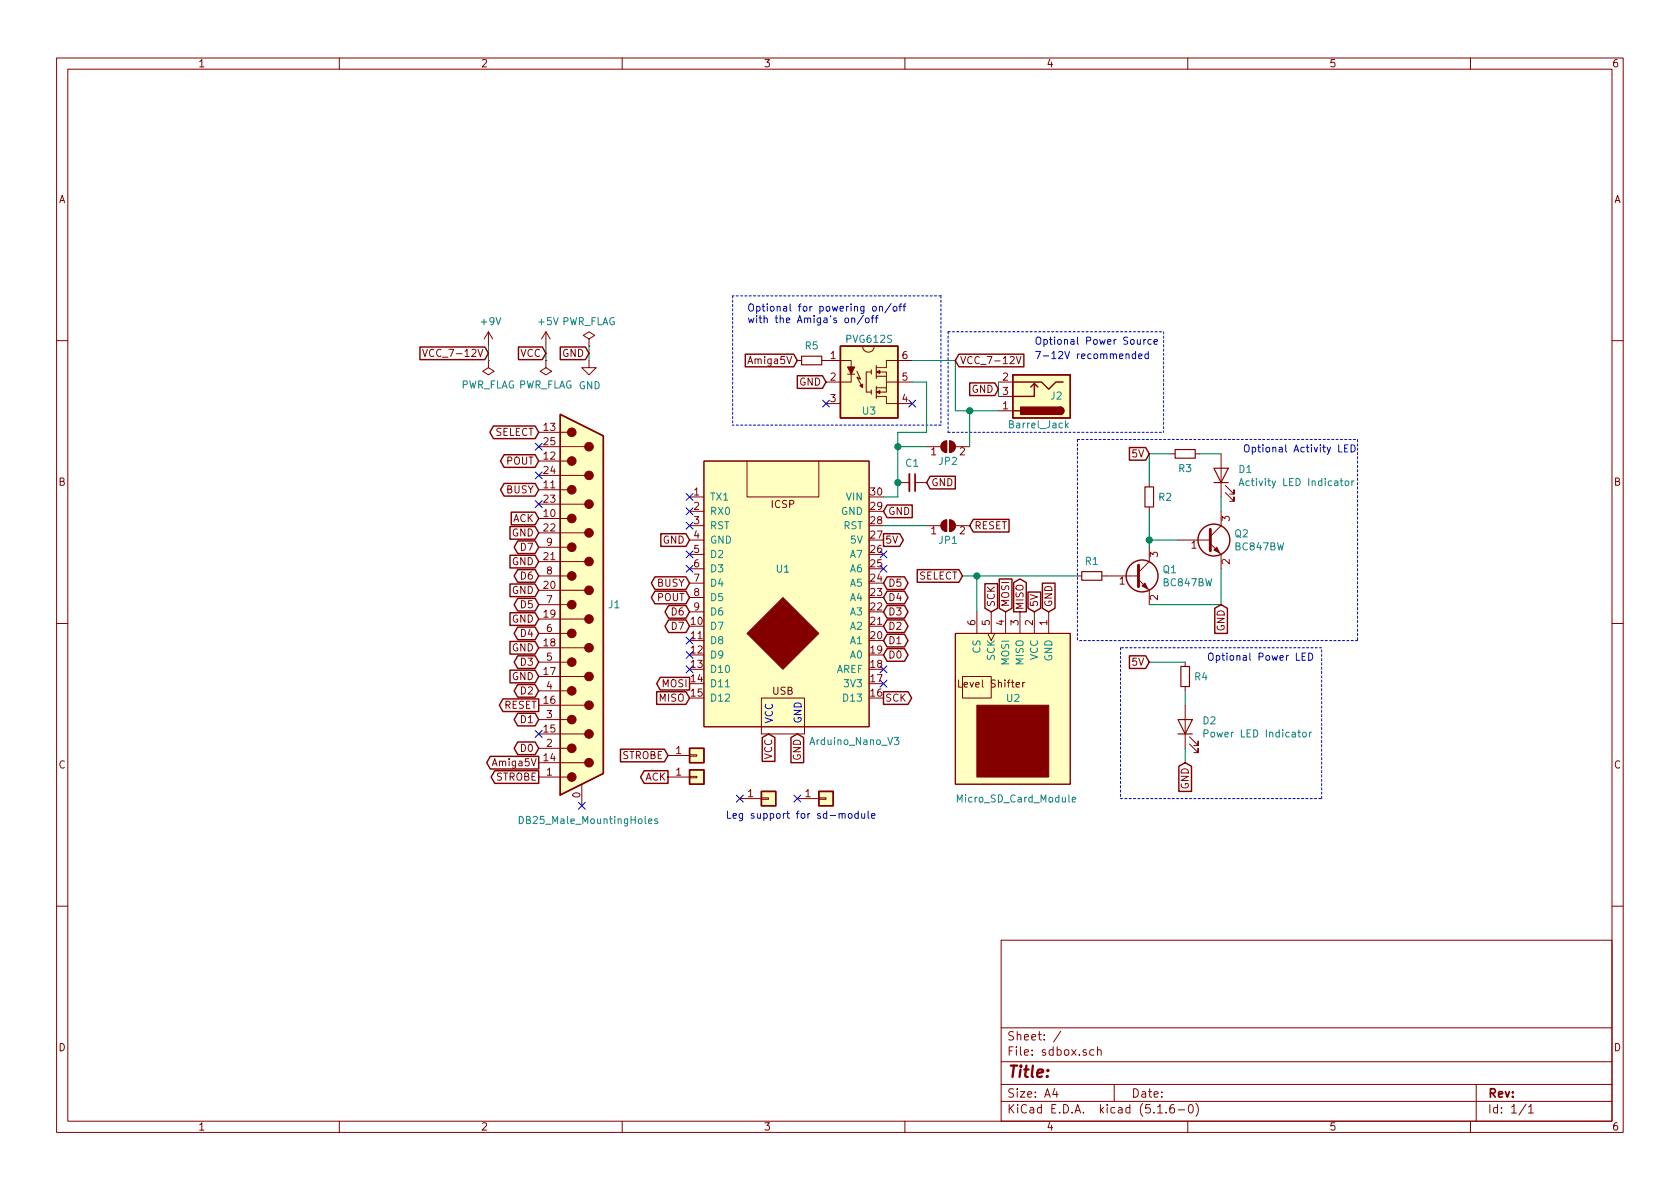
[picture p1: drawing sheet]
<svg xmlns="http://www.w3.org/2000/svg" width="297mm" height="210mm" viewBox="0 0 297 210" stroke-linecap="round" stroke-linejoin="round" font-family="sans-serif">
<g fill="none" stroke="#840000" stroke-width=".18">
<path d="M10 10.3h277v189.9h-277zM12 12.2h273v186.1h-273zM60 10.3v1.9M110 10.3v1.9M160 10.3v1.9M210 10.3v1.9M260 10.3v1.9M86.4 58.7l-.8 1.2M86.4 58.7v2.5M86.4 58.7l.7 1.2M96.5 58.7l-.7 1.2M96.5 58.7v2.5"/>
<path d="M96.5 58.7l.8 1.2M104.1 59.9l1.1-.6-1.1-.6-1 .6 1 .6v1.3M10 60.2h2M74.7 61.8l.4 1.2 .5-1.2M86.4 63.7v1.3l1 .7-1 .6-1.1-.6 1.1-.7M86.4 63.7h.1M95.2 79h8.2M95.2 76.4h5.1M96.5 63.7v1.3l1 .7-1 .6-1-.6 1-.7M96.5 63.7h.1M104.1 61.2h.1M104.1 63.7v1.3h1.3l-1.3 1.3-1.2-1.3h1.2"/>
<path d="M141 63.7h.7M145.3 63.7h5.2v3.9h-4.5M146 71.4h2.6M149.9 66.2h1.2M151.5 65.7l.6 1.4-.6-.4 .9 1.6M152.5 61.2a1.02 1.02 0 0 0 1 1.1 1.02 1.02 0 0 0 1.1-1M154.1 65.8h-.9v3.5h.9M154.1 65.4v.8M154.1 69v.7M154.9 65.8h1.8v3.5h-1.8M154.9 70.1h1.8v1.3h4.6M154.9 68.6h1.8"/>
<path d="M154.9 66.5h1.8M154.9 64.6v2.3M154.9 68.3v2.2M156.7 67.6h4.6M161.3 63.7h-4.6v1.3h-1.8M163.8 79h2.6M166.6 78.3l.4-.3h.4v2a1.03 1.03 0 0 1-.9-.6 1.03 1.03 0 0 1 .1-1.1zM167.9 78a1.02 1.02 0 0 1 1 1 1.02 1.02 0 0 1-1 1zM168.9 79h2.5M176.5 67.6h2.6M176.5 72.6h2.6M176.5 70.1h2.6"/>
<path d="M179.7 63l.4 1.3 .4-1.3M285 60.2h2M95.2 99.3h8.2M95.2 96.8h5.1M95.2 94.2h8.2M95.2 91.7h5.1M95.2 89.1h8.2M95.2 86.6h5.1M95.2 84.1h8.2M95.2 81.5h5.1M121.9 87.9h2.6M121.9 90.4h2.6"/>
<path d="M121.9 93h2.6M121.9 95.5h2.6M121.9 98h2.6M124.5 81.5h29.2v47h-29.2zM132.1 81.5v6.4h12.7v-6.4M158.7 85.3h2.1M161.8 85.3h2M163.8 93h2.6M166.6 92.3l.4-.3 .4-.1v2.1a1.03 1.03 0 0 1-.9-.6 1.03 1.03 0 0 1 .1-1.1zM167.9 91.9a1.02 1.02 0 0 1 1 1.1 1.02 1.02 0 0 1-1 1zM168.9 93h2.5M203.2 85.3v.8"/>
<path d="M203.2 89.7v.7M203.2 96.8v2.5l-1.9 1.9M207 80.3h.8M208.3 95.5h5.7M211.3 80.3h.8M214 96.1l1.9 1.9v2.6M215.9 80.3v7.6M215.9 90.4v2.6l-1.9 1.9M216.7 87.1l1.5 1.5v-.7v.7h-.8M216.7 85.8l1.5 1.6v-.8v.8h-.8M10 110.3h2M95.2 119.6h8.2"/>
<path d="M95.2 117.1h5.1M95.2 114.5h8.2M95.2 112h5.1M95.2 109.5h8.2M95.2 106.9h5.1M95.2 104.4h8.2M95.2 101.8h5.1M121.9 100.6h2.6M121.9 103.1h2.6M121.9 105.7h2.6M121.9 108.2h2.6M168.9 112h20.3v26.7h-20.3z"/>
<path d="M170.2 119.6h5.1v3.8h-5.1zM172.7 108.2v3.8M174.6 112l.7 1.3 .6-1.3M175.3 108.2v3.8M177.8 108.2v3.8M180.3 108.2v3.8M182.9 108.2v3.8M185.4 108.2v3.8M190.5 101.8h.8M194.8 101.8h6.5M201.3 102.5l1.9 1.9v2.5M209.5 117.1v.8"/>
<path d="M285 110.3h2M95.2 137.4h5.1M95.2 134.9h8.2M95.2 132.3h5.1M95.2 129.8h8.2M95.2 127.2h5.1M95.2 124.7h8.2M95.2 122.2h5.1M102.9 138.7v3.8M118.1 137.4h3.8M118.1 133.6h3.8M121.9 137.3h1.3v.2h-1.3z"/>
<path d="M121.9 133.5h1.3v.2h-1.3zM134.6 123.4h7.6v6.4h-7.6zM180.8 120.7v.8M181.2 120.7h-.3l-.1 .2M209.5 121.4v.8M209.5 124.7v7.6M210.3 131.6l1.5 1.5v-.8v.8h-.7M210.3 130.3l1.5 1.5v-.7v.7h-.7M130.8 141.2h3.8M134.6 141.1h1.3v.2h-1.3zM141 141.2h3.8M144.8 141.1h1.2v.2h-1.2z"/>
<path d="M10 160.2h2M177 166.3h108v32h-108zM285 160.2h2M60 198.3v1.9M110 198.3v1.9M160 198.3v1.9M177 194.8h108M177 191.8h108M177 187.8h108M177 181.8h108M186.5 192.5l-.4 1h1M186.8 193v1"/>
<path d="M187.6 182.3l-1.3 2M193.4 185.7l-.4-.1-.3 .3 .1 .6 .2 .1 .4-.1M194.1 185.7l.2-.1 .3 .1 .1 .9M194.1 185.1v1.5M197 191.8v3M204.7 196.8h.8M206.2 196.7v.1M207.5 195.3a.59 .59 0 0 0-.7 .7v.5l.2 .2 .4 .1 .2-.1 .1-.5-.2-.2-.4-.1-.3 .3M208.3 196.3h1.2M210 198.3v1.9M210.3 195.4l.2-.1a.8 .8 0 0 1 .5 .8 .8 .8 0 0 1-.5 .7 1 1 0 0 1-.2-1.4zM211.5 195.1a1.71 1.71 0 0 1 0 2.3"/>
<path d="M260 198.3v1.9M261 191.8v6.5M269.8 195.2l-1.2 2M270.3 195.8l.4-.5v1.5M270.3 196.8h.8"/>
</g>
<path d="M160.8 83.8v3.1" fill="none" stroke="#840000" stroke-width=".33"/>
<path d="M161.8 83.8v3.1" fill="none" stroke="#840000" stroke-width=".3"/>
<g fill="#ffffc2" stroke="#ffffc2" stroke-width=".18">
<path d="M99.1 73.3l7.6 3.8v59.7l-7.6 3.8z"/>
<path d="M124.5 81.5h29.2v47h-29.2z"/>
<path d="M168.9 112h20.3v26.7h-20.3z"/>
<path d="M148.6 61.2h10.1v12.7h-10.1z"/>
<path d="M144.8 139.9h2.5v2.6h-2.5z"/>
<path d="M134.6 139.9h2.6v2.6h-2.6z"/>
<path d="M121.9 136.1h2.6v2.6h-2.6z"/>
<path d="M121.9 132.3h2.6v2.6h-2.6z"/>
<path d="M179.1 66.3h10.1v7.6h-10.1z"/>
</g>
<g fill="none" stroke="#840000" stroke-width=".25">
<path d="M74.2 61.4h11.5l.7 1.1-.7 1.1h-11.5zM87.2 75.3h7.4l.6 1.1-.6 1.2h-7.4l-.6-1.2zM91.7 61.4h4.2l.6 1.1-.6 1.1h-4.2zM99.1 73.3l7.6 3.8v59.7l-7.6 3.8zM99.1 61.4h4.4l.6 1.1-.6 1.1h-4.4zM131.8 62.6h8.5l.7 1.1-.7 1.2h-8.5zM141 66.4h4.4l.6 1.2-.6 1.1h-4.4zM148.6 61.2h10.1v12.7h-10.1zM169.5 62.6h11.5v2.3h-11.5l-.6-1.2zM171.4 67.7h4.5l.6 1.1-.6 1.1h-4.5zM179.1 66.3h10.1v7.6h-10.1zM179.1 67.6h5l1.3 1.2 1.3-1.2h1.3"/>
<path d="M179.1 72.6h1.2M182.9 67.8l-.7 .6M183.5 68.4l-.6-.6v2.3h-3.8M187.5 72a.63 .63 0 0 1 .6 .6 .63 .63 0 0 1-.6 .7M199.7 79.1h2.9l.6 1.2-.6 1.1h-2.9zM89.1 85.5h5.5l.6 1.1-.6 1.1h-5.5l-.6-1.1zM89.1 80.4h5.5l.6 1.1-.6 1.1h-5.5l-.6-1.1zM90.2 93.1h4.4l.6 1.1-.6 1.1h-4.4zM90.2 98.2h4.4l.6 1.1-.6 1.1h-4.4zM90.4 90.6h4.2l.6 1.1-.6 1.1h-4.2zM91.5 95.7h3.1l.6 1.1-.6 1.1h-3.1l-.6-1.1zM116.8 94.4h4.5l.6 1.1-.6 1.1h-4.5z"/>
<path d="M156.2 94.4h2.9l.6 1.1-.6 1.1h-2.9zM156.8 89.3h4.5v2.2h-4.5l-.6-1.1zM164.5 84.2h4.4v2.3h-4.4l-.7-1.2zM172.1 91.8h6.3v2.3h-6.3l-.7-1.1zM90.2 118.5h4.4l.6 1.1-.6 1.1h-4.4zM90.2 113.4h4.4l.6 1.1-.6 1.2h-4.4zM90.2 108.4h4.4l.6 1.1-.6 1.1h-4.4zM90.2 103.3h4.4l.6 1.1-.6 1.1h-4.4zM91.5 116h3.1l.6 1.1-.6 1.1h-3.1l-.6-1.1zM91.5 110.9h3.1l.6 1.1-.6 1.1h-3.1l-.6-1.1zM91.5 105.8h3.1l.6 1.1-.6 1.1h-3.1l-.6-1.1zM91.5 100.7h3.1l.6 1.1-.6 1.2h-3.1l-.6-1.2z"/>
<path d="M115.8 104.5h5.5l.6 1.2-.6 1.1h-5.5l-.6-1.1zM115.8 102h5.5l.6 1.1-.6 1.1h-5.5l-.6-1.1zM116.7 119.8h5.2v2.2h-5.2l-.6-1.1zM118.2 109.6h3.1l.6 1.1-.6 1.2h-3.1l-.6-1.2zM118.2 107.1h3.1l.6 1.1-.6 1.1h-3.1l-.6-1.1zM156.8 102h3.1l.7 1.1-.7 1.1h-3.1l-.6-1.1zM156.8 104.5h3.1l.7 1.2-.7 1.1h-3.1l-.6-1.1zM156.8 107.1h3.1l.7 1.1-.7 1.1h-3.1l-.6-1.1zM156.8 109.6h3.1l.7 1.1-.7 1.2h-3.1l-.6-1.2zM156.8 112.2h3.1l.7 1.1-.7 1.1h-3.1l-.6-1.1zM156.8 114.7h3.1l.7 1.1-.7 1.1h-3.1l-.6-1.1zM162.2 100.7h7.3l.7 1.1-.7 1.2h-7.3z"/>
<path d="M174.1 103.2h2.3v4.4l-1.1 .6-1.2-.6zM176.7 102.4h2.2v5.2l-1.1 .6-1.1-.6zM179.2 103l1.1-.6 1.2 .6v5.2h-2.3zM181.8 104.7h2.2v2.9l-1.1 .6-1.1-.6zM184.3 103.1h2.2v4.5l-1.1 .6-1.1-.6zM199.7 116h2.9l.6 1.1-.6 1.1h-2.9zM214.8 107.6l1.1-.7 1.1 .7v4.4h-2.2zM86.7 133.8h8.5v2.2h-8.5l-.6-1.1zM87.5 136.3h7.7v2.2h-7.7l-.7-1.1zM88.9 123.6h6.3v2.2h-6.3l-.6-1.1zM91.5 126.1h3.1l.6 1.1-.6 1.2h-3.1l-.6-1.2zM91.5 121.1h3.1l.6 1.1-.6 1.1h-3.1l-.6-1.1z"/>
<path d="M91.5 131.2h3.1l.6 1.1-.6 1.1h-3.1l-.6-1.1zM109.7 132.5h7.8l.6 1.1-.6 1.1h-7.8zM113.9 136.3h4.2v2.2h-4.2l-.6-1.1zM116.1 122.3h5.2l.6 1.1-.6 1.2h-5.2zM121.9 136.1h2.6v2.6h-2.6zM121.9 132.3h2.6v2.6h-2.6zM134.6 139.9h2.6v2.6h-2.6zM134.8 130.4l1.1-.6 1.1 .6v4.2h-2.2zM139.9 130.4l1.1-.6 1.1 .6v4.5h-2.2zM144.8 139.9h2.5v2.6h-2.5zM156.2 122.3h4.4l.6 1.1-.6 1.2h-4.4zM208.4 135.5l1.1-.6 1.2 .6v4.4h-2.3z"/>
<circle cx="214.6" cy="95.5" r="2.82"/>
<circle cx="201.9" cy="101.8" r="2.82"/>
</g>
<g fill="#840000" stroke="#840000" stroke-width=".18">
<path d="M132.1 112l6.3-6.3 6.4 6.3-6.4 6.4z"/>
<path d="M172.7 124.7h12.7v12.7h-12.7z"/>
<path d="M152 68.2l.5-.3v.7z"/>
<path d="M154.9 69.3l.7-.2v.5z"/>
<path d="M154.9 65.8l.7-.3v.5z"/>
<path d="M149.9 64.9h1.2l-.6 1.3z"/>
<path d="M166.6 78.3l.4-.3h.4v2a1.03 1.03 0 0 1-.9-.6 1.03 1.03 0 0 1 .1-1.1z"/>
<path d="M167.9 78a1.02 1.02 0 0 1 1 1 1.02 1.02 0 0 1-1 1z"/>
<path d="M214.6 97.3l.5-.5 .5 1z"/>
<path d="M201.9 103.6l.5-.5 .5 1z"/>
<path d="M166.6 92.3l.4-.3 .4-.1v2.1a1.03 1.03 0 0 1-.9-.6 1.03 1.03 0 0 1 .1-1.1z"/>
<path d="M167.9 91.9a1.02 1.02 0 0 1 1 1.1 1.02 1.02 0 0 1-1 1z"/>
<circle cx="101.1" cy="137.4" r=".76"/>
<circle cx="101.1" cy="132.3" r=".76"/>
<circle cx="101.1" cy="127.2" r=".76"/>
<circle cx="101.1" cy="122.2" r=".76"/>
<circle cx="101.1" cy="117.1" r=".76"/>
<circle cx="101.1" cy="112" r=".76"/>
<circle cx="101.1" cy="106.9" r=".76"/>
<circle cx="101.1" cy="101.8" r=".76"/>
<circle cx="101.1" cy="96.8" r=".76"/>
<circle cx="101.1" cy="91.7" r=".76"/>
<circle cx="101.1" cy="86.6" r=".76"/>
<circle cx="101.1" cy="81.5" r=".76"/>
<circle cx="101.1" cy="76.4" r=".76"/>
<circle cx="104.1" cy="134.9" r=".76"/>
<circle cx="104.1" cy="129.8" r=".76"/>
<circle cx="104.1" cy="124.7" r=".76"/>
<circle cx="104.1" cy="119.6" r=".76"/>
<circle cx="104.1" cy="114.5" r=".76"/>
<circle cx="104.1" cy="109.5" r=".76"/>
<circle cx="104.1" cy="104.4" r=".76"/>
<circle cx="104.1" cy="99.3" r=".76"/>
<circle cx="104.1" cy="94.2" r=".76"/>
<circle cx="104.1" cy="89.1" r=".76"/>
<circle cx="104.1" cy="84.1" r=".76"/>
<circle cx="104.1" cy="79" r=".76"/>
</g>
<g fill="none" stroke="#008484" stroke-width=".18">
<path d="M188.5 75.2l.4 .5M188.9 74.8l-.5 .5M219.1 85.9l.4-1.3 .4 1.3M219.2 85.5h.6M237.9 85.1l.3-.1 .3 .3-.1 .5-.4 .1-.1-.2zM239 85v.9M239.4 85l-.4 .3M158.1 130.4h.8l-.4 .5 .4 .1v.4l-.2 .3-.6-.2M212.9 129.7h.6l.1-.2-.1-.3-.1-.1h-.5v1.2M230.4 129.6l.2-.1 .3 .1 .1 .5-.2 .2h-.2l-.2-.1zM231.5 129.5v.8M231.9 129.5h-.3l-.1 .2"/>
<path d="M91.8 144.4a.64 .64 0 0 1 .7 .6 .64 .64 0 0 1-.7 .6zM114.7 145.2l.6-.1-.1-.2-.3-.1-.2 .2v.6h.5M116.2 144.9l-.2-.1-.3 .2 .1 .2 .4 .1v.3h-.5M189.6 141.4l.6-.1-.1-.3h-.3l-.2 .2v.6h.5"/>
</g>
<path d="M141.7 63h3.6v1.5h-3.6zM207.8 79.5h3.5v1.5h-3.5zM202.4 86.1h1.6v3.6h-1.6zM214.6 82.8h2.6l-1.3 2.5zM214.6 85.3h2.6M191.3 101.1h3.5v1.5h-3.5zM208.8 117.9h1.5v3.5h-1.5zM208.3 127.2h2.5l-1.3 2.6zM208.3 129.8h2.5" fill="none" stroke="#840000" stroke-width=".2"/>
<path d="M201.3 99.9v3.9M214 93.6v3.8" fill="none" stroke="#840000" stroke-width=".51"/>
<g fill="#840000" stroke="#840000" stroke-width=".25">
<path d="M187.5 72a.63 .63 0 0 1 .6 .6 .63 .63 0 0 1-.6 .7z"/>
<path d="M180.5 72h7v1.3h-7z"/>
</g>
<g fill="none" stroke="#0000c2" stroke-width=".18" stroke-dasharray=".4 .4">
<path d="M129.5 52.3v22.9M166.4 52.3h-36.9M166.4 52.3v22.9M167.6 58.7h38.1M167.6 58.7v17.7M205.7 58.7v17.7M166.4 75.2h-36.9M167.6 76.4h38.1M190.5 77.7v35.6M190.5 77.7h49.5M240 77.7v35.6M198.1 114.5v26.7"/>
<path d="M233.7 114.5h-35.6M240 113.3h-49.5M198.1 141.2h35.6M233.7 141.2v-26.7"/>
</g>
<g fill="none" stroke="#008400" stroke-width=".18">
<path d="M86.4 61.2v2.5M96.5 61.2v2.5M104.1 61.2v2.5M158.7 79h5.1M161.3 67.6h2.5v8.8h-5.1v11.5h-2.5M161.3 63.7h7.6v8.9h7.6M171.4 72.6v6.4M176.5 67.6v2.5M156.2 93h7.6M203.2 90.4v6.4M203.2 95.5h5.1M207 80.3h-3.8v5"/>
<path d="M212.1 80.3h3.8M215.9 87.9v2.5M170.2 101.8h20.3M172.7 101.8v6.4M203.2 117.1h6.3M215.9 100.6v6.3h-12.7M209.5 122.2v2.5M209.5 132.3v2.6"/>
</g>
<g fill="none" stroke="#0000c2" stroke-width=".18">
<path d="M150.6 56.4l.2-.2 .3 .1v.8M150.6 56.2v.9M152.7 55.7l-1.1 1.7M153.1 56.3l.3-.1 .3 .3v.3l-.3 .3-.3-.1-.1-.2zM154 56.2h.5M154.3 54.3l.2-.1 .4 .1v.5l-.1 .2h-.3l-.2-.1zM154.5 55.8l-.3 .2v1.1M154.8 56.2h.4M155.2 55.8l-.3 .2v1.1M155.5 54.3l.2-.1h.3v.8M155.5 54.2v.8M157.6 53.7l-1.1 1.6"/>
<path d="M158 54.3l.1-.1 .4 .1 .1 .5-.2 .2h-.3l-.1-.1zM158.9 54.2h.5M159.4 53.7l-.3 .2v1.1M159.7 54.2h.4M160.1 53.7l-.3 .2v1.1M200.8 62.6h-.4l-.2 .2 .1 .6h.5M200.8 62.1v1.3M201.1 60v.8l.3 .1 .2-.1M201.3 63l.6-.1v-.3h-.4l-.2 .2 .1 .6h.5M201.6 60v.9M202.2 60v.9M202.6 60l-.4 .3"/>
<path d="M203 62.6h-.3l-.3 .2 .1 .6h.5M203 62.1v1.3M203.6 60.1l-.4-.1-.2 .3 .1 .5h.5M204 60.4l.6-.1v-.2l-.4-.1-.2 .2 .1 .6h.5M236.7 78.7v1.2h.6M237.7 79.3h.5M238.3 78.7h-.6v1.2h.6M238.9 78.7a.64 .64 0 0 1 .7 .6 .64 .64 0 0 1-.7 .6zM230.2 116.1h.5M230.8 115.5h-.6v1.3h.6M231.4 115.5a.64 .64 0 0 1 .7 .6 .64 .64 0 0 1-.7 .7zM150 144l.2-.1 .4 .1v.5l-.1 .1-.3 .1-.2-.1z"/>
<path d="M151.7 143.9h-.3l-.3 .2 .2 .5h.4M151.7 143.4v1.3M152.3 143.9l.1 .7 .3 .1 .2-.1M152.9 143.9v.8M153.5 143.4v1.1l.2 .2M154.1 144.3l.6-.1-.1-.3h-.3l-.2 .1 .1 .6h.4"/>
</g>
<g fill="#008400" stroke="#008400" stroke-width=".25">
<circle cx="158.8" cy="85.3" r=".51"/>
<circle cx="171.5" cy="72.6" r=".51"/>
<circle cx="158.8" cy="79" r=".51"/>
<circle cx="203.2" cy="95.5" r=".51"/>
<circle cx="172.7" cy="101.8" r=".51"/>
</g>
<g fill="none" stroke="#000084" stroke-width=".18">
<path d="M94.6 78.4l1.3 1.2M95.9 78.4l-1.3 1.2M145.4 70.8l1.3 1.2M146.7 70.8l-1.3 1.2M160.7 70.8l1.2 1.2M161.9 70.8l-1.2 1.2M94.6 88.5l1.3 1.3M94.6 83.5l1.3 1.2M95.9 88.5l-1.3 1.3M95.9 83.5l-1.3 1.2M121.3 87.3l1.2 1.2M121.3 89.8l1.2 1.2"/>
<path d="M121.3 92.3l1.2 1.3M121.3 97.4l1.2 1.2M121.3 100l1.2 1.2M122.5 87.3l-1.2 1.2M122.5 89.8l-1.2 1.2M122.5 92.3l-1.2 1.3M122.5 97.4l-1.2 1.2M122.5 100l-1.2 1.2M155.6 97.4l1.2 1.2M155.6 100l1.2 1.2M156.8 97.4l-1.2 1.2M156.8 100l-1.2 1.2"/>
<path d="M121.3 117.7l1.2 1.3M121.3 115.2l1.2 1.2M121.3 112.7l1.2 1.2M122.5 117.7l-1.2 1.3M122.5 115.2l-1.2 1.2M122.5 112.7l-1.2 1.2M155.6 117.7l1.2 1.3M156.8 117.7l-1.2 1.3M94.6 129.2l1.3 1.2M95.9 129.2l-1.3 1.2M155.6 120.3l1.2 1.2M156.8 120.3l-1.2 1.2"/>
<path d="M102.3 141.9l1.2 1.2M103.5 141.9l-1.2 1.2M130.2 140.6l1.2 1.2M131.4 140.6l-1.2 1.2M140.4 140.6l1.2 1.2M141.6 140.6l-1.2 1.2"/>
</g>
<text font-size="2.8" fill="#840000" x="178" y="190.5">Title:</text>
<g font-size="2.1" fill="#840000">
<text x="178" y="184">Sheet: /</text>
<text x="178" y="186.7">File: sdbox.sch</text>
<text x="178" y="196.9">KiCad E.D.A. kicad (5.1.6-0)</text>
<text x="178" y="194.1">Size: A4</text>
<text x="200" y="194.1">Date:</text>
<text x="263" y="194.1">Rev:</text>
<text x="263" y="196.9">Id: 1/1</text>
</g>
<g font-size="1.8" fill="#840000">
<text x="35" y="11.9">1</text>
<text x="85" y="11.9">2</text>
<text x="135" y="11.9">3</text>
<text x="185" y="11.9">4</text>
<text x="235" y="11.9">5</text>
<text x="285" y="11.9">6</text>
<text x="10.4" y="35.9">A</text>
<text x="285.4" y="35.9">A</text>
<text x="76.1" y="63.1">VCC_7-12V</text>
<text x="92" y="63.1">VCC</text>
<text x="99.4" y="63.1">GND</text>
<text x="132.6" y="64.4">Amiga5V</text>
<text x="146.8" y="63.5">1</text>
<text x="159.5" y="63.5">6</text>
<text x="169.7" y="64.4">VCC_7-12V</text>
<text x="141.3" y="68.2">GND</text>
<text x="146.8" y="67.3">2</text>
<text x="146.8" y="71.1">3</text>
<text x="159.5" y="71.1">4</text>
<text x="159.5" y="67.3">5</text>
<text x="171.8" y="69.5">GND</text>
<text x="177.3" y="67.3">2</text>
<text x="177.3" y="69.8">3</text>
<text x="87.5" y="77.1">SELECT</text>
<text x="96.2" y="76.2">13</text>
<text x="177.3" y="72.4">1</text>
<text x="89.6" y="82.2">POUT</text>
<text x="96.2" y="81.3">12</text>
<text x="96.2" y="83.8">24</text>
<text x="96.2" y="78.7">25</text>
<text x="164.6" y="80.5">1</text>
<text x="169.7" y="80.5">2</text>
<text x="200.3" y="80.9">5V</text>
<text x="10.4" y="85.9">B</text>
<text x="89.6" y="87.2">BUSY</text>
<text x="96.2" y="86.4">11</text>
<text x="96.2" y="88.9">23</text>
<text x="122.7" y="87.6">1</text>
<text x="136.4" y="89.8">ICSP</text>
<text x="154" y="87.6">30</text>
<text x="164.6" y="86">GND</text>
<text x="285.4" y="85.9">B</text>
<text x="90.5" y="94.9">GND</text>
<text x="90.6" y="92.3">ACK</text>
<text x="96.2" y="91.4">10</text>
<text x="96.2" y="94">22</text>
<text x="122.7" y="90.2">2</text>
<text x="122.7" y="92.7">3</text>
<text x="122.7" y="95.2">4</text>
<text x="154" y="95.2">27</text>
<text x="154" y="92.7">28</text>
<text x="154" y="90.2">29</text>
<text x="157" y="91.1">GND</text>
<text x="164.6" y="94.5">1</text>
<text x="169.7" y="94.5">2</text>
<text x="172.2" y="93.6">RESET</text>
<text x="217.4" y="92.2" transform="rotate(-90 217.4 92.2)">3</text>
<text x="90.5" y="99.9">GND</text>
<text x="92.2" y="97.4">D7</text>
<text x="96.2" y="99.1">21</text>
<text x="96.7" y="101.6">8</text>
<text x="96.7" y="96.5">9</text>
<text x="117.2" y="96.1">GND</text>
<text x="122.7" y="97.8">5</text>
<text x="122.7" y="100.3">6</text>
<text x="154" y="100.3">25</text>
<text x="154" y="97.8">26</text>
<text x="156.5" y="96.1">5V</text>
<text x="204.7" y="98.5" transform="rotate(-90 204.7 98.5)">3</text>
<text x="210.6" y="97">1</text>
<text x="217.4" y="99.8" transform="rotate(-90 217.4 99.8)">2</text>
<text x="90.5" y="105">GND</text>
<text x="92.2" y="107.6">D5</text>
<text x="92.2" y="102.5">D6</text>
<text x="96.2" y="104.1">20</text>
<text x="96.7" y="106.7">7</text>
<text x="116.2" y="106.3">POUT</text>
<text x="116.2" y="103.8">BUSY</text>
<text x="122.7" y="102.9">7</text>
<text x="122.7" y="105.4">8</text>
<text x="122.7" y="107.9">9</text>
<text x="154" y="107.9">22</text>
<text x="154" y="105.4">23</text>
<text x="154" y="102.9">24</text>
<text x="157" y="103.8">D5</text>
<text x="157" y="106.3">D4</text>
<text x="162.4" y="102.5">SELECT</text>
<text x="175.9" y="107.4" transform="rotate(-90 175.9 107.4)">SCK</text>
<text x="178.4" y="107.4" transform="rotate(-90 178.4 107.4)">MOSI</text>
<text x="181" y="107.9" transform="rotate(-90 181 107.9)">MISO</text>
<text x="183.5" y="107.4" transform="rotate(-90 183.5 107.4)">5V</text>
<text x="186.1" y="107.4" transform="rotate(-90 186.1 107.4)">GND</text>
<text x="197.9" y="103.4">1</text>
<text x="204.7" y="106.1" transform="rotate(-90 204.7 106.1)">2</text>
<text x="90.5" y="110.1">GND</text>
<text x="92.2" y="112.6">D4</text>
<text x="96.2" y="109.2">19</text>
<text x="96.7" y="111.8">6</text>
<text x="118.9" y="111.4">D7</text>
<text x="118.9" y="108.8">D6</text>
<text x="122.2" y="110.5">10</text>
<text x="122.2" y="113">11</text>
<text x="154" y="113">20</text>
<text x="154" y="110.5">21</text>
<text x="157" y="108.8">D3</text>
<text x="157" y="111.4">D2</text>
<text x="157" y="113.9">D1</text>
<text x="172.5" y="110.6" transform="rotate(-90 172.5 110.6)">6</text>
<text x="175" y="110.6" transform="rotate(-90 175 110.6)">5</text>
<text x="177.5" y="110.6" transform="rotate(-90 177.5 110.6)">4</text>
<text x="180.1" y="110.6" transform="rotate(-90 180.1 110.6)">3</text>
<text x="182.6" y="110.6" transform="rotate(-90 182.6 110.6)">2</text>
<text x="185.2" y="110.6" transform="rotate(-90 185.2 110.6)">1</text>
<text x="216.5" y="111.7" transform="rotate(-90 216.5 111.7)">GND</text>
<text x="90.5" y="115.2">GND</text>
<text x="92.2" y="117.7">D3</text>
<text x="96.2" y="119.4">17</text>
<text x="96.2" y="114.3">18</text>
<text x="96.7" y="116.8">5</text>
<text x="122.2" y="115.6">12</text>
<text x="122.2" y="118.1">13</text>
<text x="154" y="118.1">18</text>
<text x="154" y="115.6">19</text>
<text x="157" y="116.5">D0</text>
<text x="200.3" y="117.7">5V</text>
<text x="89.1" y="125.3">RESET</text>
<text x="90.5" y="120.3">GND</text>
<text x="92.2" y="122.8">D2</text>
<text x="96.2" y="124.5">16</text>
<text x="96.7" y="121.9">4</text>
<text x="116.6" y="124.1">MISO</text>
<text x="117.1" y="121.5">MOSI</text>
<text x="122.2" y="120.6">14</text>
<text x="122.2" y="123.2">15</text>
<text x="136.6" y="122.9">USB</text>
<text x="154" y="123.2">16</text>
<text x="154" y="120.6">17</text>
<text x="156.5" y="124.1">SCK</text>
<text x="170" y="121.6">Level Shifter</text>
<text x="92.2" y="127.9">D1</text>
<text x="96.2" y="129.5">15</text>
<text x="96.7" y="127">3</text>
<text x="10.4" y="135.9">C</text>
<text x="87.4" y="135.5">Amiga5V</text>
<text x="92.2" y="133">D0</text>
<text x="96.2" y="134.6">14</text>
<text x="96.7" y="137.2">1</text>
<text x="96.7" y="132.1">2</text>
<text x="110" y="134.2">STROBE</text>
<text x="119.5" y="137.2">1</text>
<text x="119.5" y="133.3">1</text>
<text x="136.5" y="134.3" transform="rotate(-90 136.5 134.3)">VCC</text>
<text x="141.6" y="134.5" transform="rotate(-90 141.6 134.5)">GND</text>
<text x="285.4" y="135.9">C</text>
<text x="87.6" y="138">STROBE</text>
<text x="102.6" y="141.1" transform="rotate(-90 102.6 141.1)">0</text>
<text x="114" y="138">ACK</text>
<text x="132.2" y="141">1</text>
<text x="142.4" y="141">1</text>
<text x="210.2" y="139.6" transform="rotate(-90 210.2 139.6)">GND</text>
<text x="10.4" y="185.9">D</text>
<text x="285.4" y="185.9">D</text>
<text x="35" y="199.9">1</text>
<text x="85" y="199.9">2</text>
<text x="135" y="199.9">3</text>
<text x="185" y="199.9">4</text>
<text x="235" y="199.9">5</text>
<text x="285" y="199.9">6</text>
</g>
<g font-size="1.8" fill="#008484">
<text x="85.1" y="57.5">+9V</text>
<text x="95.3" y="57.5">+5V PWR_FLAG</text>
<text x="142.4" y="61.8">R5</text>
<text x="149.7" y="60.6">PVG612S</text>
<text x="81.4" y="68.7">PWR_FLAG PWR_FLAG GND</text>
<text x="185.8" y="70.7">J2</text>
<text x="152.6" y="73.3">U3</text>
<text x="178.7" y="75.7">Barrel_Jack</text>
<text x="160.2" y="82.5">C1</text>
<text x="166.1" y="82.2">JP2</text>
<text x="208.4" y="83.5">R3</text>
<text x="219.1" y="83.6">D1</text>
<text x="125.5" y="88.5">TX1</text>
<text x="149.7" y="88.5">VIN</text>
<text x="204.9" y="88.6">R2</text>
<text x="220" y="85.9">Activity LED Indicator</text>
<text x="125.5" y="91.1">RX0</text>
<text x="125.5" y="93.6">RST</text>
<text x="148.7" y="91.1">GND</text>
<text x="149.1" y="93.6">RST</text>
<text x="218.4" y="95">Q2</text>
<text x="125.5" y="96.1">GND</text>
<text x="125.5" y="98.7">D2</text>
<text x="125.5" y="101.2">D3</text>
<text x="137.3" y="101.3">U1</text>
<text x="150.4" y="101.2">A6</text>
<text x="150.4" y="98.7">A7</text>
<text x="150.5" y="96.1">5V</text>
<text x="166.1" y="96.2">JP1</text>
<text x="191.9" y="99.9">R1</text>
<text x="205.7" y="101.4">Q1</text>
<text x="218.5" y="97.3">BC847BW</text>
<text x="107.6" y="107.6">J1</text>
<text x="125.5" y="103.8">D4</text>
<text x="125.5" y="106.3">D5</text>
<text x="150.4" y="106.3">A4</text>
<text x="150.4" y="103.8">A5</text>
<text x="205.8" y="103.7">BC847BW</text>
<text x="125.5" y="111.4">D7</text>
<text x="125.5" y="113.9">D8</text>
<text x="125.5" y="108.8">D6</text>
<text x="150.4" y="113.9">A1</text>
<text x="150.4" y="111.4">A2</text>
<text x="150.4" y="108.8">A3</text>
<text x="125.5" y="116.5">D9</text>
<text x="125.5" y="119">D10</text>
<text x="147.8" y="119">AREF</text>
<text x="150.4" y="116.5">A0</text>
<text x="173.4" y="115.5" transform="rotate(-90 173.4 115.5)">CS</text>
<text x="175.9" y="116.8" transform="rotate(-90 175.9 116.8)">SCK</text>
<text x="178.4" y="117.5" transform="rotate(-90 178.4 117.5)">MOSI</text>
<text x="181" y="117.5" transform="rotate(-90 181 117.5)">MISO</text>
<text x="183.5" y="116.8" transform="rotate(-90 183.5 116.8)">VCC</text>
<text x="186.1" y="117" transform="rotate(-90 186.1 117)">GND</text>
<text x="125.5" y="121.5">D11</text>
<text x="125.5" y="124.1">D12</text>
<text x="149.4" y="124.1">D13</text>
<text x="149.5" y="121.5">3V3</text>
<text x="178" y="124.1">U2</text>
<text x="211.3" y="120.3">R4</text>
<text x="143.5" y="131.7">Arduino_Nano_V3</text>
<text x="212.7" y="128.1">D2</text>
<text x="213.7" y="130.4">Power LED Indicator</text>
<text x="169.5" y="141.9">Micro_SD_Card_Module</text>
<text x="92.5" y="145.7">DB25_Male_MountingHoles</text>
</g>
<g font-size="1.8" fill="#0000c2">
<text x="132.1" y="55.1">Optional for powering on/off</text>
<text x="132.1" y="57.1">with the Amigas on/off</text>
<text x="182.9" y="61">Optional Power Source</text>
<text x="182.9" y="63.5">7-12V recommended</text>
<text x="219.7" y="80">Optional Activity LED</text>
<text x="213.4" y="116.8">Optional Power LED</text>
<text x="136.7" y="128" transform="rotate(-90 136.7 128)">VCC</text>
<text x="141.7" y="128" transform="rotate(-90 141.7 128)">GND</text>
<text x="128.3" y="144.8">Leg support for sd-module</text>
</g>
</svg>
